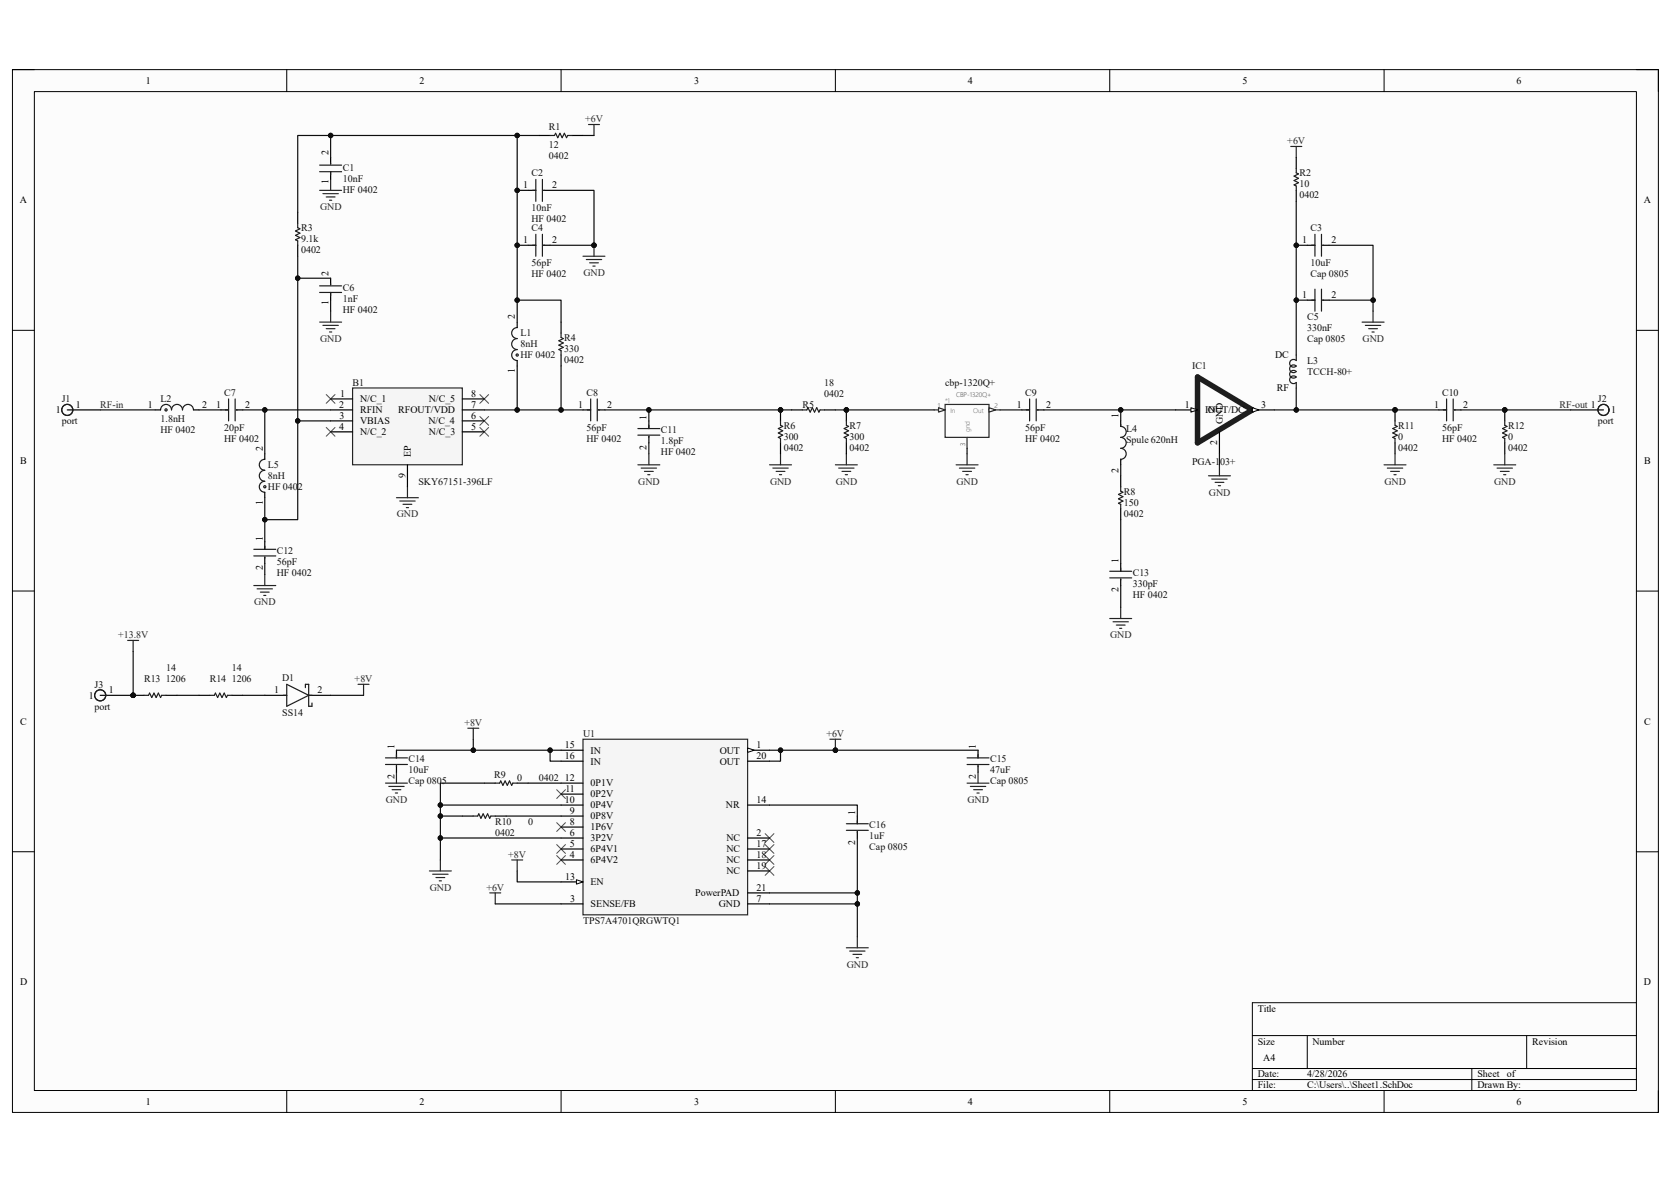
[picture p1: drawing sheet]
<svg xmlns="http://www.w3.org/2000/svg" width="297mm" height="210mm" viewBox="0 0 297 210" stroke-linecap="round" stroke-linejoin="round" font-family="sans-serif">
<path d="M2.2 12.4h292.6v185.3h-292.6z" fill-rule="evenodd" fill="#fcfcfc"/>
<path d="M2.2 12.4h292.6v185.3h-292.6z" fill="none" stroke="#000" stroke-width=".18"/>
<path d="M6.1 16.3h284.8v177.5h-284.8z" fill-rule="evenodd" fill="#fcfcfc"/>
<g fill="none" stroke="#000" stroke-width=".18">
<path d="M2.2 12.4h3.9M6.1 16.3h284.8v177.5h-284.8zM51 12.4v3.9M99.7 12.4v3.9M148.5 12.4v3.9M197.3 12.4v3.9M246 12.4v3.9M290.9 12.4h3.9v3.9M2.2 58.7h3.9M290.9 58.7h3.9M2.2 105h3.9M290.9 105h3.9"/>
<path d="M2.2 151.3h3.9M290.9 151.3h3.9M290.9 178.2h-68.3v15.6M51 193.8v3.9M99.7 193.8v3.9M148.5 193.8v3.9M197.3 193.8v3.9M222.6 184h68.3M222.6 189.9h68.3M222.6 191.8h68.3M232.4 184v5.9M246 193.8v3.9"/>
<path d="M261.6 189.9v3.9M271.4 184v5.9M294.8 193.8v3.9"/>
</g>
<path d="M58 76l1.5 1.5M58 70.1l1.5 1.6M59.5 76l-1.5 1.5M59.5 70.1l-1.5 1.6M85.3 70.1l1.6 1.6M85.3 74l1.6 1.6M85.3 76l1.6 1.5M86.9 70.1l-1.6 1.6M86.9 74l-1.6 1.6M86.9 76l-1.6 1.5" fill="none" stroke="#4c4c4c" stroke-width=".18"/>
<g fill="none" stroke="#262626" stroke-width=".21">
<path d="M56.8 33.8h3.9M57.4 34.4h2.7M58 35h1.5M58.6 35.6h.4M58.8 31.9v1.9M56.8 57.2h3.9M57.4 57.8h2.7M58 58.4h1.5M58.6 59h.4M58.8 55.3v1.9M103.6 45.5h3.9M104.2 46.1h2.7"/>
<path d="M104.8 46.7h1.6M105.4 47.3h.4M105.6 43.6v1.9M45.1 104h3.9M45.7 104.6h2.7M46.3 105.2h1.5M46.9 105.8h.4M47.1 102.1v1.9"/>
</g>
<circle cx="105.6" cy="43.6" r=".39" fill="#0e0e0e"/>
<circle cx="105.6" cy="43.6" r=".39" fill="none" stroke="#0e0e0e" stroke-width=".18"/>
<g fill="none" stroke="#262626" stroke-width=".21">
<path d="M229.4 26h2M230.4 26v2M242.1 57.2h3.9M242.7 57.8h2.7M243.3 58.4h1.5M243.9 59h.4M244.1 55.3v1.9M70.5 88.4h3.9M71.1 89h2.7M71.6 89.6h1.6M72.2 90.2h.4M72.4 86.5v1.9"/>
<path d="M113.4 82.6h3.9M114 83.2h2.7M114.5 83.8h1.6M115.1 84.3h.4M115.3 80.6v2M169.9 82.6h3.9M170.5 83.2h2.8M171.1 83.8h1.6M171.7 84.3h.4M171.9 80.6v2M214.8 84.5h3.9M215.4 85.1h2.7"/>
<path d="M216 85.7h1.5M216.6 86.3h.3M216.7 82.6v1.9M197.3 109.9h3.8M197.8 110.5h2.8M198.4 111.1h1.6M199 111.6h.4M199.2 107.9v2M83.1 129.4h2M84.1 129.4v1.9M147.5 131.3h2M148.5 131.3v2"/>
<path d="M76.3 154.7h3.9M76.9 155.3h2.7M77.5 155.9h1.6M78.1 156.5h.4M78.3 152.8v1.9M90.9 152.8h2M91.9 152.8v1.9"/>
</g>
<path d="M136 148.1l1.6 1.6M136 150.1l1.6 1.5M136 152l1.6 1.6M136 154l1.6 1.5M137.6 148.1l-1.6 1.6M137.6 150.1l-1.6 1.5M137.6 152l-1.6 1.6M137.6 154l-1.6 1.5" fill="none" stroke="#4c4c4c" stroke-width=".18"/>
<circle cx="148.5" cy="133.3" r=".39" fill="#0e0e0e"/>
<circle cx="148.5" cy="133.3" r=".39" fill="none" stroke="#0e0e0e" stroke-width=".18"/>
<path d="M98.9 146.2l1.6 1.5M98.9 150.1l1.6 1.5M98.9 152l1.6 1.6M98.9 140.3l1.6 1.6M100.5 146.2l-1.6 1.5M100.5 150.1l-1.6 1.5M100.5 152l-1.6 1.6M100.5 140.3l-1.6 1.6" fill="none" stroke="#4c4c4c" stroke-width=".18"/>
<g fill="none" stroke="#262626" stroke-width=".21">
<path d="M104.6 22.1h2M105.6 22.1v2M136.8 82.6h3.9M137.4 83.2h2.7M138 83.8h1.5M138.5 84.3h.4M138.7 80.6v2M148.5 82.6h3.9M149.1 83.2h2.7M149.7 83.8h1.5M150.2 84.3h.4M150.4 80.6v2"/>
<path d="M68.5 139.1h3.9M69.1 139.7h2.7M70.5 137.2v1.9M171.9 139.1h3.9M172.5 139.7h2.7M173.8 137.2v1.9M69.7 140.3h1.6M70.3 140.9h.4M87 158.6h2M88 158.6v2M173.1 140.3h1.5M173.7 140.9h.3"/>
<path d="M150.4 168.4h3.9M151 169h2.7M151.6 169.6h1.6M152.2 170.2h.4M152.4 166.4v2"/>
</g>
<path d="M103.6 72.8h1.4M106.4 72.8h1.1M115.3 74.8v1.3M115.3 77.5v1.2M140.7 72.8h1.9M146.5 72.8h2" fill="none" stroke="#000" stroke-width=".21"/>
<path d="M104.4 72.8h.6M105 70.9v3.9M106.2 70.9v3.9M106.4 72.8h.2M113.4 76.1h3.9M113.4 77.3h3.9M115.3 75.6v.5M115.3 77.5v.2M142.6 72.8h.8l.2-.4 .4 .8 .4-.8 .4 .8 .4-.8 .4 .8 .2-.4h.7" fill="none" stroke="#1c1c1c" stroke-width=".21"/>
<circle cx="150.4" cy="72.8" r=".39" fill="#0e0e0e"/>
<circle cx="150.4" cy="72.8" r=".39" fill="none" stroke="#0e0e0e" stroke-width=".18"/>
<path d="M150.4 72.8v2" fill="none" stroke="#000" stroke-width=".21"/>
<circle cx="150.4" cy="72.8" r=".39" fill="#0e0e0e"/>
<circle cx="150.4" cy="72.8" r=".39" fill="none" stroke="#0e0e0e" stroke-width=".18"/>
<g fill="none" stroke="#000" stroke-width=".21">
<path d="M52.9 37.7v2M58.8 28v1.1M58.8 30.5v1.4M95.8 24.1h2M101.7 24.1h1.9M230.4 28v1.9M230.4 33.8v2M52.9 43.6v1.9M58.8 49.4v1.2M58.8 52v1.3M99.7 57.2v2M232.4 43.6h1.3"/>
<path d="M235.1 43.6h1.2M27.6 72.8h.9M34.4 72.8h1M39.3 72.8h1.3M42 72.8h1.2M99.7 63.1v1.9M150.4 78.7v1.9M199.2 74.8v1M47.1 80.6v1M47.1 87.5v.9M199.2 81.6v1M199.2 84.5v2"/>
<path d="M199.2 90.4v1.9M47.1 123.5h3.9M54.9 123.5h3.9M70.5 133.3v1.4M70.5 136v1.2M86.1 139.1h1.9M91.9 139.1h2M173.8 133.3v1.4M173.8 136v1.2"/>
</g>
<g fill="none" stroke="#1c1c1c" stroke-width=".21">
<path d="M52.9 39.7v.8l.4 .2-.8 .3 .8 .4-.8 .4 .8 .4-.8 .4 .4 .2v.8M56.8 30.5h3.9M56.8 29.3h3.9M58.8 28.9v.2M58.8 30.5v.6M97.8 24.1h.8l.2-.4 .3 .8 .4-.8 .4 .8 .4-.8 .4 .8 .2-.4h.8M230.4 29.9v.8l.4 .2-.8 .4 .8 .4-.8 .4 .8 .4-.8 .4 .4 .2v.7M56.8 52h3.9M56.8 50.8h3.9M58.8 50.4v.2M58.8 52v.5M99.7 59.2v.8l.4 .2-.8 .3 .8 .4-.8 .4 .8 .4-.8 .4 .4 .2v.8"/>
<path d="M233.1 43.6h.6M233.7 41.6v3.9M234.9 41.6v3.9M235.1 43.6h.2M28.5 72.8a.97 .97 0 0 1 1-.9 .97 .97 0 0 1 1 .9 .97 .97 0 0 1 1-.9 .97 .97 0 0 1 .9 .9 .97 .97 0 0 1 1-.9 .97 .97 0 0 1 1 .9M40 72.8h.6M40.6 70.9v3.9M41.8 70.9v3.9M42 72.8h.2M150.4 74.8v.8l.4 .2-.8 .3 .8 .4-.8 .4 .8 .4-.8 .4 .4 .2v.8M199.2 75.4v.4a.97 .97 0 0 1 1 .9 .97 .97 0 0 1-1 1 .97 .97 0 0 1 1 1 .97 .97 0 0 1-1 1 .97 .97 0 0 1 1 .9 .97 .97 0 0 1-1 1v.2M47.1 81.6a.97 .97 0 0 0-1 1 .97 .97 0 0 0 1 1 .97 .97 0 0 0-1 .9 .97 .97 0 0 0 1 1 .98 .98 0 0 0-1 1 .98 .98 0 0 0 1 1"/>
<path d="M199.2 86.5v.8l.4 .2-.8 .4 .8 .3-.8 .4 .8 .4-.8 .4 .4 .2v.8M50.4 123.5h.6M51 121.6l3.9 1.9-3.9 2zM54.3 122.2v-.6h.6v3.9h.6v-.6M54.9 123.5h.6M68.5 134.7h3.9M68.5 135.8h3.9M70.5 134.1v.6M70.5 136v.2M88 139.1h.8l.2-.3 .4 .7 .4-.7 .4 .7 .4-.7 .3 .7 .2-.4h.8M171.9 134.7h3.9M171.9 135.8h3.9"/>
<path d="M173.8 134.1v.6M173.8 136v.2"/>
<circle cx="29.5" cy="72.8" r=".2"/>
<circle cx="47.1" cy="86.5" r=".2"/>
</g>
<path d="M63.6 121.6h2M64.6 121.6v1.9" fill="none" stroke="#262626" stroke-width=".21"/>
<path d="M62.7 68.9h19.5v13.7h-19.5z" fill-rule="evenodd" fill="#f5f5f5"/>
<path d="M62.7 68.9h19.5v13.7h-19.5z" fill="none" stroke="#262626" stroke-width=".21"/>
<path d="M58.8 70.9h3.9M58.8 72.8h3.9M58.8 74.8h3.9M58.8 76.7h3.9M82.2 70.9h3.9M82.2 72.8h3.9M82.2 74.8h3.9M82.2 76.7h3.9M72.4 82.6v3.9" fill="none" stroke="#000" stroke-width=".21"/>
<path d="M166 72.8h2M168 71.9h7.8v5.8h-7.8z" fill="none" stroke="#282828" stroke-width=".21"/>
<path d="M166.8 72.4l1.2 .4-1.2 .4z" fill="#fbfbfb"/>
<path d="M166.8 72.4l1.2 .4-1.2 .4zM171.9 77.7v2M175.8 72.8h1.9" fill="none" stroke="#282828" stroke-width=".21"/>
<path d="M175.8 72.4l1.2 .4-1.2 .4z" fill="#fbfbfb"/>
<path d="M175.8 72.4l1.2 .4-1.2 .4z" fill="none" stroke="#282828" stroke-width=".21"/>
<path d="M212.9 67l9.7 5.8-9.7 5.9z" fill="none" stroke="#1c1c1c" stroke-width=".97"/>
<path d="M208.9 72.8h4" fill="none" stroke="#000" stroke-width=".21"/>
<path d="M211.7 72.4l1.2 .4-1.2 .4z" fill="#fbfbfb"/>
<path d="M211.7 72.4l1.2 .4-1.2 .4z" fill="none" stroke="#000" stroke-width=".18"/>
<path d="M222.6 72.8h3.9" fill="none" stroke="#000" stroke-width=".21"/>
<path d="M222.6 72.4l1.2 .4-1.2 .4z" fill="#fbfbfb"/>
<path d="M222.6 72.4l1.2 .4-1.2 .4z" fill="none" stroke="#000" stroke-width=".18"/>
<path d="M216.7 76.7v3.9" fill="none" stroke="#000" stroke-width=".21"/>
<path d="M103.6 131.3h29.3v31.2h-29.3z" fill-rule="evenodd" fill="#f5f5f5"/>
<path d="M103.6 131.3h29.3v31.2h-29.3z" fill="none" stroke="#262626" stroke-width=".21"/>
<path d="M99.7 139.1h3.9M99.7 141.1h3.9M99.7 143h3.9M99.7 145h3.9M99.7 146.9h3.9M99.7 148.9h3.9M99.7 150.8h3.9M99.7 152.8h3.9M99.7 156.7h3.9" fill="none" stroke="#000" stroke-width=".21"/>
<path d="M102.5 156.3l1.1 .4-1.1 .4z" fill="#fbfbfb"/>
<path d="M102.5 156.3l1.1 .4-1.1 .4z" fill="none" stroke="#000" stroke-width=".18"/>
<path d="M99.7 133.3h3.9M99.7 135.2h3.9M132.9 133.3h3.9M132.9 148.9h3.9M132.9 150.8h3.9M132.9 152.8h3.9M132.9 154.7h3.9M132.9 143h3.9M99.7 160.6h3.9M132.9 160.6h3.9" fill="none" stroke="#000" stroke-width=".21"/>
<path d="M132.9 132.9l1.2 .4-1.2 .4z" fill="#fbfbfb"/>
<path d="M132.9 132.9l1.2 .4-1.2 .4z" fill="none" stroke="#000" stroke-width=".18"/>
<g fill="none" stroke="#000" stroke-width=".21">
<path d="M93.9 33.8h1.3M96.6 33.8h1.2M232.4 53.3h1.3M235.1 53.3h1.2M181.6 72.8h1.4M184.4 72.8h1.1M255.8 72.8h1.3M258.5 72.8h1.2M47.1 96.2v1.4M47.1 99v1.1M132.9 135.2h3.9M132.9 158.6h3.9"/>
<path d="M152.4 145v1.4M152.4 147.7v1.2"/>
</g>
<g fill="none" stroke="#1c1c1c" stroke-width=".21">
<path d="M94.7 33.8h.5M95.2 31.9v3.9M96.4 31.9v3.9M96.6 33.8h.2M233.1 53.3h.6M233.7 51.4v3.9M234.9 51.4v3.9M235.1 53.3h.2M182.4 72.8h.6M183 70.9v3.9M184.2 70.9v3.9M184.4 72.8h.2"/>
<path d="M230.4 63.1v1a.69 .69 0 0 0-1 0 .69 .69 0 0 0 0 .9 .69 .69 0 0 0 1 0 .69 .69 0 0 0-1 0 .69 .69 0 0 0 0 1 .69 .69 0 0 0 1 0 .69 .69 0 0 0-1 0 .69 .69 0 0 0 0 1 .69 .69 0 0 0 1 0 .69 .69 0 0 0-1 0 .69 .69 0 0 0 0 1 .69 .69 0 0 0 1 0v.9M256.5 72.8h.6M257.1 70.9v3.9M258.3 70.9v3.9M258.5 72.8h.2M45.1 97.6h3.9M45.1 98.8h3.9M47.1 97v.6M47.1 99v.2M150.4 146.4h3.9M150.4 147.5h3.9M152.4 145.8v.6"/>
<path d="M152.4 147.7v.2"/>
</g>
<circle cx="138.7" cy="72.8" r=".39" fill="#0e0e0e"/>
<circle cx="138.7" cy="72.8" r=".39" fill="none" stroke="#0e0e0e" stroke-width=".18"/>
<path d="M138.7 72.8v2" fill="none" stroke="#000" stroke-width=".21"/>
<circle cx="138.7" cy="72.8" r=".39" fill="#0e0e0e"/>
<circle cx="138.7" cy="72.8" r=".39" fill="none" stroke="#0e0e0e" stroke-width=".18"/>
<path d="M138.7 78.7v1.9M35.4 123.5h1.9M41.2 123.5h2M82.2 145h1.9M88 145h2" fill="none" stroke="#000" stroke-width=".21"/>
<path d="M138.7 74.8v.8l.4 .2-.8 .3 .8 .4-.8 .4 .8 .4-.8 .4 .4 .2v.8M37.3 123.5h.8l.2-.3 .4 .7 .4-.7 .4 .7 .4-.7 .3 .7 .2-.4h.8M84.1 145h.8l.2-.4 .4 .8 .4-.8 .4 .8 .4-.8 .3 .8 .2-.4h.8" fill="none" stroke="#1c1c1c" stroke-width=".21"/>
<circle cx="23.7" cy="123.5" r=".39" fill="#0e0e0e"/>
<circle cx="23.7" cy="123.5" r=".39" fill="none" stroke="#0e0e0e" stroke-width=".18"/>
<path d="M23.7 123.5h1.9M29.5 123.5h2" fill="none" stroke="#000" stroke-width=".21"/>
<circle cx="23.7" cy="123.5" r=".39" fill="#0e0e0e"/>
<circle cx="23.7" cy="123.5" r=".39" fill="none" stroke="#0e0e0e" stroke-width=".18"/>
<g fill="none" stroke="#1c1c1c" stroke-width=".21">
<path d="M91.9 58.2a.98 .98 0 0 0-1 1 .98 .98 0 0 0 1 1 .98 .98 0 0 0-1 .9 .98 .98 0 0 0 1 1 .97 .97 0 0 0-1 1 .97 .97 0 0 0 1 1M94.7 43.6h.5M95.2 41.6v3.9M96.4 41.6v3.9M96.6 43.6h.2M197.3 101.5h3.8M197.3 102.7h3.8M199.2 100.9v.6M199.2 102.9v.2M25.6 123.5h.8l.2-.3 .4 .7 .4-.7 .4 .7 .3-.7 .4 .7 .2-.4h.8"/>
<circle cx="91.9" cy="63.1" r=".2"/>
</g>
<path d="M91.9 57.2v1M93.9 43.6h1.3M96.6 43.6h1.2M91.9 64.1v.9M199.2 100.1v1.4M199.2 102.9v1.1" fill="none" stroke="#000" stroke-width=".21"/>
<circle cx="248" cy="72.8" r=".39" fill="#0e0e0e"/>
<circle cx="248" cy="72.8" r=".39" fill="none" stroke="#0e0e0e" stroke-width=".18"/>
<path d="M248 72.8v2M248 78.7v1.9" fill="none" stroke="#000" stroke-width=".21"/>
<circle cx="248" cy="72.8" r=".39" fill="#0e0e0e"/>
<circle cx="248" cy="72.8" r=".39" fill="none" stroke="#0e0e0e" stroke-width=".18"/>
<path d="M248 74.8v.8l.3 .2-.7 .3 .7 .4-.7 .4 .7 .4-.7 .4 .4 .2v.8" fill="none" stroke="#1c1c1c" stroke-width=".21"/>
<circle cx="267.5" cy="72.8" r=".39" fill="#0e0e0e"/>
<circle cx="267.5" cy="72.8" r=".39" fill="none" stroke="#0e0e0e" stroke-width=".18"/>
<path d="M267.5 72.8v2M267.5 78.7v1.9" fill="none" stroke="#000" stroke-width=".21"/>
<circle cx="267.5" cy="72.8" r=".39" fill="#0e0e0e"/>
<circle cx="267.5" cy="72.8" r=".39" fill="none" stroke="#0e0e0e" stroke-width=".18"/>
<g fill="none" stroke="#1c1c1c" stroke-width=".21">
<path d="M267.5 74.8v.8l.4 .2-.8 .3 .8 .4-.8 .4 .8 .4-.8 .4 .4 .2v.8"/>
<circle cx="12" cy="72.8" r=".98"/>
</g>
<path d="M246 82.6h3.9M246.6 83.2h2.7M247.2 83.8h1.5M247.8 84.3h.3M248 80.6v2M265.5 82.6h3.9M266.1 83.2h2.7M266.7 83.8h1.5M267.3 84.3h.4M267.5 80.6v2M22.7 113.8h1.9M23.7 113.8v1.9" fill="none" stroke="#262626" stroke-width=".21"/>
<path d="M12 72.8h5.8" fill="none" stroke="#000" stroke-width=".21"/>
<circle cx="23.7" cy="123.5" r=".39" fill="#0e0e0e"/>
<circle cx="23.7" cy="123.5" r=".39" fill="none" stroke="#0e0e0e" stroke-width=".18"/>
<path d="M17.8 123.5h5.9" fill="none" stroke="#000" stroke-width=".21"/>
<circle cx="23.7" cy="123.5" r=".39" fill="#0e0e0e"/>
<circle cx="23.7" cy="123.5" r=".39" fill="none" stroke="#0e0e0e" stroke-width=".18"/>
<g fill="none" stroke="#1c1c1c" stroke-width=".21">
<circle cx="285" cy="72.8" r=".98"/>
<circle cx="17.8" cy="123.5" r=".98"/>
</g>
<path d="M279.2 72.8h5.8" fill="none" stroke="#000" stroke-width=".21"/>
<path d="M35.4 72.8h3.9M43.2 72.8h15.6" fill="none" stroke="#0e0e0e" stroke-width=".21"/>
<circle cx="47.1" cy="72.8" r=".39" fill="#0e0e0e"/>
<circle cx="47.1" cy="72.8" r=".39" fill="none" stroke="#0e0e0e" stroke-width=".18"/>
<path d="M47.1 72.8v7.8" fill="none" stroke="#0e0e0e" stroke-width=".21"/>
<circle cx="47.1" cy="72.8" r=".39" fill="#0e0e0e"/>
<circle cx="47.1" cy="72.8" r=".39" fill="none" stroke="#0e0e0e" stroke-width=".18"/>
<path d="M47.1 88.4v7.8" fill="none" stroke="#0e0e0e" stroke-width=".21"/>
<circle cx="47.1" cy="92.3" r=".39" fill="#0e0e0e"/>
<circle cx="47.1" cy="92.3" r=".39" fill="none" stroke="#0e0e0e" stroke-width=".18"/>
<path d="M52.9 74.8h5.9" fill="none" stroke="#0e0e0e" stroke-width=".21"/>
<circle cx="52.9" cy="74.8" r=".39" fill="#0e0e0e"/>
<circle cx="52.9" cy="74.8" r=".39" fill="none" stroke="#0e0e0e" stroke-width=".18"/>
<path d="M58.8 49.4h-5.9v42.9h-5.8" fill="none" stroke="#0e0e0e" stroke-width=".21"/>
<circle cx="47.1" cy="92.3" r=".39" fill="#0e0e0e"/>
<circle cx="47.1" cy="92.3" r=".39" fill="none" stroke="#0e0e0e" stroke-width=".18"/>
<circle cx="52.9" cy="74.8" r=".39" fill="#0e0e0e"/>
<circle cx="52.9" cy="74.8" r=".39" fill="none" stroke="#0e0e0e" stroke-width=".18"/>
<circle cx="52.9" cy="49.4" r=".39" fill="#0e0e0e"/>
<circle cx="52.9" cy="49.4" r=".39" fill="none" stroke="#0e0e0e" stroke-width=".18"/>
<path d="M58.8 24.1v3.9" fill="none" stroke="#0e0e0e" stroke-width=".21"/>
<circle cx="58.8" cy="24.1" r=".39" fill="#0e0e0e"/>
<circle cx="58.8" cy="24.1" r=".39" fill="none" stroke="#0e0e0e" stroke-width=".18"/>
<path d="M91.9 65v7.8h-5.8" fill="none" stroke="#0e0e0e" stroke-width=".21"/>
<circle cx="91.9" cy="72.8" r=".39" fill="#0e0e0e"/>
<circle cx="91.9" cy="72.8" r=".39" fill="none" stroke="#0e0e0e" stroke-width=".18"/>
<path d="M91.9 57.2v-3.9h7.8v3.9" fill="none" stroke="#0e0e0e" stroke-width=".21"/>
<circle cx="91.9" cy="53.3" r=".39" fill="#0e0e0e"/>
<circle cx="91.9" cy="53.3" r=".39" fill="none" stroke="#0e0e0e" stroke-width=".18"/>
<path d="M93.9 33.8h-2v19.5" fill="none" stroke="#0e0e0e" stroke-width=".21"/>
<circle cx="91.9" cy="53.3" r=".39" fill="#0e0e0e"/>
<circle cx="91.9" cy="53.3" r=".39" fill="none" stroke="#0e0e0e" stroke-width=".18"/>
<circle cx="91.9" cy="43.6" r=".39" fill="#0e0e0e"/>
<circle cx="91.9" cy="43.6" r=".39" fill="none" stroke="#0e0e0e" stroke-width=".18"/>
<circle cx="91.9" cy="33.8" r=".39" fill="#0e0e0e"/>
<circle cx="91.9" cy="33.8" r=".39" fill="none" stroke="#0e0e0e" stroke-width=".18"/>
<path d="M91.9 43.6h2" fill="none" stroke="#0e0e0e" stroke-width=".21"/>
<circle cx="91.9" cy="43.6" r=".39" fill="#0e0e0e"/>
<circle cx="91.9" cy="43.6" r=".39" fill="none" stroke="#0e0e0e" stroke-width=".18"/>
<path d="M97.8 33.8h7.8v9.8M115.3 78.7v1.9M171.9 79.7v.9" fill="none" stroke="#0e0e0e" stroke-width=".21"/>
<circle cx="105.6" cy="43.6" r=".39" fill="#0e0e0e"/>
<circle cx="105.6" cy="43.6" r=".39" fill="none" stroke="#0e0e0e" stroke-width=".18"/>
<path d="M226.5 72.8h29.3" fill="none" stroke="#0e0e0e" stroke-width=".21"/>
<circle cx="230.4" cy="72.8" r=".39" fill="#0e0e0e"/>
<circle cx="230.4" cy="72.8" r=".39" fill="none" stroke="#0e0e0e" stroke-width=".18"/>
<circle cx="248" cy="72.8" r=".39" fill="#0e0e0e"/>
<circle cx="248" cy="72.8" r=".39" fill="none" stroke="#0e0e0e" stroke-width=".18"/>
<path d="M230.4 68.9v3.9" fill="none" stroke="#0e0e0e" stroke-width=".21"/>
<circle cx="230.4" cy="72.8" r=".39" fill="#0e0e0e"/>
<circle cx="230.4" cy="72.8" r=".39" fill="none" stroke="#0e0e0e" stroke-width=".18"/>
<path d="M236.3 43.6h7.8v11.7M216.7 80.6v2" fill="none" stroke="#0e0e0e" stroke-width=".21"/>
<circle cx="244.1" cy="53.3" r=".39" fill="#0e0e0e"/>
<circle cx="244.1" cy="53.3" r=".39" fill="none" stroke="#0e0e0e" stroke-width=".18"/>
<path d="M236.3 53.3h7.8" fill="none" stroke="#0e0e0e" stroke-width=".21"/>
<circle cx="244.1" cy="53.3" r=".39" fill="#0e0e0e"/>
<circle cx="244.1" cy="53.3" r=".39" fill="none" stroke="#0e0e0e" stroke-width=".18"/>
<path d="M232.4 43.6h-2v19.5" fill="none" stroke="#0e0e0e" stroke-width=".21"/>
<circle cx="230.4" cy="53.3" r=".39" fill="#0e0e0e"/>
<circle cx="230.4" cy="53.3" r=".39" fill="none" stroke="#0e0e0e" stroke-width=".18"/>
<circle cx="230.4" cy="43.6" r=".39" fill="#0e0e0e"/>
<circle cx="230.4" cy="43.6" r=".39" fill="none" stroke="#0e0e0e" stroke-width=".18"/>
<path d="M230.4 53.3h2" fill="none" stroke="#0e0e0e" stroke-width=".21"/>
<circle cx="230.4" cy="53.3" r=".39" fill="#0e0e0e"/>
<circle cx="230.4" cy="53.3" r=".39" fill="none" stroke="#0e0e0e" stroke-width=".18"/>
<path d="M177.7 72.8h3.9M99.7 133.3h-1.9v1.9h1.9" fill="none" stroke="#0e0e0e" stroke-width=".21"/>
<circle cx="97.8" cy="133.3" r=".39" fill="#0e0e0e"/>
<circle cx="97.8" cy="133.3" r=".39" fill="none" stroke="#0e0e0e" stroke-width=".18"/>
<path d="M84.1 131.3v2h13.7" fill="none" stroke="#0e0e0e" stroke-width=".21"/>
<circle cx="84.1" cy="133.3" r=".39" fill="#0e0e0e"/>
<circle cx="84.1" cy="133.3" r=".39" fill="none" stroke="#0e0e0e" stroke-width=".18"/>
<circle cx="97.8" cy="133.3" r=".39" fill="#0e0e0e"/>
<circle cx="97.8" cy="133.3" r=".39" fill="none" stroke="#0e0e0e" stroke-width=".18"/>
<path d="M136.8 133.3h1.9v1.9h-1.9" fill="none" stroke="#0e0e0e" stroke-width=".21"/>
<circle cx="138.7" cy="133.3" r=".39" fill="#0e0e0e"/>
<circle cx="138.7" cy="133.3" r=".39" fill="none" stroke="#0e0e0e" stroke-width=".18"/>
<path d="M86.1 139.1h-7.8v3.9h21.4" fill="none" stroke="#0e0e0e" stroke-width=".21"/>
<circle cx="78.3" cy="143" r=".39" fill="#0e0e0e"/>
<circle cx="78.3" cy="143" r=".39" fill="none" stroke="#0e0e0e" stroke-width=".18"/>
<path d="M78.3 143v2h3.9M90 145h9.7" fill="none" stroke="#0e0e0e" stroke-width=".21"/>
<circle cx="78.3" cy="145" r=".39" fill="#0e0e0e"/>
<circle cx="78.3" cy="145" r=".39" fill="none" stroke="#0e0e0e" stroke-width=".18"/>
<circle cx="78.3" cy="143" r=".39" fill="#0e0e0e"/>
<circle cx="78.3" cy="143" r=".39" fill="none" stroke="#0e0e0e" stroke-width=".18"/>
<path d="M78.3 145v3.9h21.4" fill="none" stroke="#0e0e0e" stroke-width=".21"/>
<circle cx="78.3" cy="148.9" r=".39" fill="#0e0e0e"/>
<circle cx="78.3" cy="148.9" r=".39" fill="none" stroke="#0e0e0e" stroke-width=".18"/>
<circle cx="78.3" cy="145" r=".39" fill="#0e0e0e"/>
<circle cx="78.3" cy="145" r=".39" fill="none" stroke="#0e0e0e" stroke-width=".18"/>
<path d="M78.3 148.9v3.9" fill="none" stroke="#0e0e0e" stroke-width=".21"/>
<circle cx="78.3" cy="148.9" r=".39" fill="#0e0e0e"/>
<circle cx="78.3" cy="148.9" r=".39" fill="none" stroke="#0e0e0e" stroke-width=".18"/>
<path d="M138.7 133.3h9.8M91.9 154.7v2h7.8" fill="none" stroke="#0e0e0e" stroke-width=".21"/>
<circle cx="138.7" cy="133.3" r=".39" fill="#0e0e0e"/>
<circle cx="138.7" cy="133.3" r=".39" fill="none" stroke="#0e0e0e" stroke-width=".18"/>
<circle cx="148.5" cy="133.3" r=".39" fill="#0e0e0e"/>
<circle cx="148.5" cy="133.3" r=".39" fill="none" stroke="#0e0e0e" stroke-width=".18"/>
<path d="M136.8 143h15.6v2M152.4 148.9v17.5" fill="none" stroke="#0e0e0e" stroke-width=".21"/>
<circle cx="152.4" cy="158.6" r=".39" fill="#0e0e0e"/>
<circle cx="152.4" cy="158.6" r=".39" fill="none" stroke="#0e0e0e" stroke-width=".18"/>
<circle cx="152.4" cy="160.6" r=".39" fill="#0e0e0e"/>
<circle cx="152.4" cy="160.6" r=".39" fill="none" stroke="#0e0e0e" stroke-width=".18"/>
<path d="M136.8 160.6h15.6" fill="none" stroke="#0e0e0e" stroke-width=".21"/>
<circle cx="152.4" cy="160.6" r=".39" fill="#0e0e0e"/>
<circle cx="152.4" cy="160.6" r=".39" fill="none" stroke="#0e0e0e" stroke-width=".18"/>
<path d="M136.8 158.6h15.6" fill="none" stroke="#0e0e0e" stroke-width=".21"/>
<circle cx="152.4" cy="158.6" r=".39" fill="#0e0e0e"/>
<circle cx="152.4" cy="158.6" r=".39" fill="none" stroke="#0e0e0e" stroke-width=".18"/>
<path d="M70.5 133.3h13.6M88 160.6h11.7" fill="none" stroke="#0e0e0e" stroke-width=".21"/>
<circle cx="84.1" cy="133.3" r=".39" fill="#0e0e0e"/>
<circle cx="84.1" cy="133.3" r=".39" fill="none" stroke="#0e0e0e" stroke-width=".18"/>
<path d="M148.5 133.3h25.3" fill="none" stroke="#0e0e0e" stroke-width=".21"/>
<circle cx="148.5" cy="133.3" r=".39" fill="#0e0e0e"/>
<circle cx="148.5" cy="133.3" r=".39" fill="none" stroke="#0e0e0e" stroke-width=".18"/>
<path d="M91.9 24.1h3.9" fill="none" stroke="#0e0e0e" stroke-width=".21"/>
<circle cx="91.9" cy="24.1" r=".39" fill="#0e0e0e"/>
<circle cx="91.9" cy="24.1" r=".39" fill="none" stroke="#0e0e0e" stroke-width=".18"/>
<path d="M103.6 24.1h2M230.4 35.8v7.8" fill="none" stroke="#0e0e0e" stroke-width=".21"/>
<circle cx="230.4" cy="43.6" r=".39" fill="#0e0e0e"/>
<circle cx="230.4" cy="43.6" r=".39" fill="none" stroke="#0e0e0e" stroke-width=".18"/>
<path d="M115.3 72.8h25.4" fill="none" stroke="#0e0e0e" stroke-width=".21"/>
<circle cx="115.3" cy="72.8" r=".39" fill="#0e0e0e"/>
<circle cx="115.3" cy="72.8" r=".39" fill="none" stroke="#0e0e0e" stroke-width=".18"/>
<circle cx="138.7" cy="72.8" r=".39" fill="#0e0e0e"/>
<circle cx="138.7" cy="72.8" r=".39" fill="none" stroke="#0e0e0e" stroke-width=".18"/>
<path d="M148.5 72.8h17.5" fill="none" stroke="#0e0e0e" stroke-width=".21"/>
<circle cx="150.4" cy="72.8" r=".39" fill="#0e0e0e"/>
<circle cx="150.4" cy="72.8" r=".39" fill="none" stroke="#0e0e0e" stroke-width=".18"/>
<path d="M91.9 33.8v-9.7h-39v13.6M93.9 139.1h5.8" fill="none" stroke="#0e0e0e" stroke-width=".21"/>
<circle cx="58.8" cy="24.1" r=".39" fill="#0e0e0e"/>
<circle cx="58.8" cy="24.1" r=".39" fill="none" stroke="#0e0e0e" stroke-width=".18"/>
<circle cx="91.9" cy="24.1" r=".39" fill="#0e0e0e"/>
<circle cx="91.9" cy="24.1" r=".39" fill="none" stroke="#0e0e0e" stroke-width=".18"/>
<circle cx="91.9" cy="33.8" r=".39" fill="#0e0e0e"/>
<circle cx="91.9" cy="33.8" r=".39" fill="none" stroke="#0e0e0e" stroke-width=".18"/>
<path d="M52.9 45.5v3.9" fill="none" stroke="#0e0e0e" stroke-width=".21"/>
<circle cx="52.9" cy="49.4" r=".39" fill="#0e0e0e"/>
<circle cx="52.9" cy="49.4" r=".39" fill="none" stroke="#0e0e0e" stroke-width=".18"/>
<path d="M107.5 72.8h7.8v2" fill="none" stroke="#0e0e0e" stroke-width=".21"/>
<circle cx="115.3" cy="72.8" r=".39" fill="#0e0e0e"/>
<circle cx="115.3" cy="72.8" r=".39" fill="none" stroke="#0e0e0e" stroke-width=".18"/>
<path d="M185.5 72.8h23.4" fill="none" stroke="#0e0e0e" stroke-width=".21"/>
<circle cx="199.2" cy="72.8" r=".39" fill="#0e0e0e"/>
<circle cx="199.2" cy="72.8" r=".39" fill="none" stroke="#0e0e0e" stroke-width=".18"/>
<path d="M58.8 53.3v2M97.8 43.6h7.8M47.1 100.1v2" fill="none" stroke="#0e0e0e" stroke-width=".21"/>
<circle cx="105.6" cy="43.6" r=".39" fill="#0e0e0e"/>
<circle cx="105.6" cy="43.6" r=".39" fill="none" stroke="#0e0e0e" stroke-width=".18"/>
<path d="M199.2 72.8v2M199.2 92.3v7.8" fill="none" stroke="#0e0e0e" stroke-width=".21"/>
<circle cx="199.2" cy="72.8" r=".39" fill="#0e0e0e"/>
<circle cx="199.2" cy="72.8" r=".39" fill="none" stroke="#0e0e0e" stroke-width=".18"/>
<path d="M91.9 72.8h11.7M199.2 82.6v1.9M199.2 104v3.9M58.8 123.5h5.8" fill="none" stroke="#0e0e0e" stroke-width=".21"/>
<circle cx="91.9" cy="72.8" r=".39" fill="#0e0e0e"/>
<circle cx="91.9" cy="72.8" r=".39" fill="none" stroke="#0e0e0e" stroke-width=".18"/>
<circle cx="99.7" cy="72.8" r=".39" fill="#0e0e0e"/>
<circle cx="99.7" cy="72.8" r=".39" fill="none" stroke="#0e0e0e" stroke-width=".18"/>
<path d="M99.7 65v7.8" fill="none" stroke="#0e0e0e" stroke-width=".21"/>
<circle cx="99.7" cy="72.8" r=".39" fill="#0e0e0e"/>
<circle cx="99.7" cy="72.8" r=".39" fill="none" stroke="#0e0e0e" stroke-width=".18"/>
<path d="M17.8 72.8h9.8M23.7 115.7v7.8M31.5 123.5h3.9M43.2 123.5h3.9" fill="none" stroke="#0e0e0e" stroke-width=".21"/>
<circle cx="23.7" cy="123.5" r=".39" fill="#0e0e0e"/>
<circle cx="23.7" cy="123.5" r=".39" fill="none" stroke="#0e0e0e" stroke-width=".18"/>
<path d="M259.7 72.8h19.5" fill="none" stroke="#0e0e0e" stroke-width=".21"/>
<circle cx="267.5" cy="72.8" r=".39" fill="#0e0e0e"/>
<circle cx="267.5" cy="72.8" r=".39" fill="none" stroke="#0e0e0e" stroke-width=".18"/>
<g font-size="1.8">
<text x="25.9" y="14.9">1</text>
<text x="74.5" y="14.9">2</text>
<text x="123.4" y="14.9">3</text>
<text x="172" y="14.9">4</text>
<text x="220.9" y="14.9">5</text>
<text x="269.6" y="14.9">6</text>
<text x="58.4" y="27.6" transform="rotate(-90 58.4 27.6)">2</text>
<text x="58.4" y="32.7" transform="rotate(-90 58.4 32.7)">1</text>
<text x="93" y="33.4">1</text>
<text x="98.2" y="33.4">2</text>
<text x="3.5" y="36.1">A</text>
<text x="292.2" y="36.1">A</text>
<text x="93" y="43.2">1</text>
<text x="98.2" y="43.2">2</text>
<text x="231.5" y="43.2">1</text>
<text x="236.6" y="43.2">2</text>
<text x="58.4" y="49" transform="rotate(-90 58.4 49)">2</text>
<text x="231.5" y="53">1</text>
<text x="236.6" y="53">2</text>
<text x="58.4" y="54.2" transform="rotate(-90 58.4 54.2)">1</text>
<text x="91.5" y="56.6" transform="rotate(-90 91.5 56.6)">2</text>
<text x="226.7" y="63.7">DC</text>
<text x="60.5" y="70.5">1</text>
<text x="64" y="71.5">N/C_1</text>
<text x="76.2" y="71.5">N/C_5</text>
<text x="83.7" y="70.5">8</text>
<text x="91.5" y="66.3" transform="rotate(-90 91.5 66.3)">1</text>
<text x="226.9" y="69.5">RF</text>
<text x="9.9" y="73.4">1</text>
<text x="13.5" y="72.5">1</text>
<text x="26.3" y="72.5">1</text>
<text x="35.9" y="72.5">2</text>
<text x="38.4" y="72.5">1</text>
<text x="43.6" y="72.5">2</text>
<text x="60.3" y="72.5">2</text>
<text x="60.3" y="76.4">4</text>
<text x="60.4" y="74.4">3</text>
<text x="64" y="73.4">RFIN</text>
<text x="64" y="75.4">VBIAS</text>
<text x="64" y="77.3">N/C_2</text>
<text x="70.8" y="73.4">RFOUT/VDD</text>
<text x="76.2" y="75.4">N/C_4</text>
<text x="76.2" y="77.3">N/C_3</text>
<text x="83.7" y="72.5">7</text>
<text x="83.7" y="74.4">6</text>
<text x="83.7" y="76.4">5</text>
<text x="102.7" y="72.5">1</text>
<text x="107.9" y="72.5">2</text>
<text x="114.9" y="74.6" transform="rotate(-90 114.9 74.6)">1</text>
<text x="180.8" y="72.5">1</text>
<text x="185.9" y="72.5">2</text>
<text x="198.8" y="74.2" transform="rotate(-90 198.8 74.2)">1</text>
<text x="210.6" y="72.5">1</text>
<text x="214.2" y="73.4">IN</text>
<text x="214.7" y="73.4">OUT/DC</text>
<text x="217.3" y="75.4" transform="rotate(-90 217.3 75.4)">GND</text>
<text x="224.2" y="72.5">3</text>
<text x="254.9" y="72.5">1</text>
<text x="260.1" y="72.5">2</text>
<text x="286.4" y="73.4">1</text>
<text x="3.6" y="82.5">B</text>
<text x="46.7" y="80.1" transform="rotate(-90 46.7 80.1)">2</text>
<text x="73" y="81.2" transform="rotate(-90 73 81.2)">EP</text>
<text x="114.9" y="79.9" transform="rotate(-90 114.9 79.9)">2</text>
<text x="198.8" y="84" transform="rotate(-90 198.8 84)">2</text>
<text x="216.4" y="79.1" transform="rotate(-90 216.4 79.1)">2</text>
<text x="292.3" y="82.5">B</text>
<text x="46.7" y="89.7" transform="rotate(-90 46.7 89.7)">1</text>
<text x="72.1" y="85" transform="rotate(-90 72.1 85)">9</text>
<text x="46.7" y="101.3" transform="rotate(-90 46.7 101.3)">2</text>
<text x="46.7" y="96.1" transform="rotate(-90 46.7 96.1)">1</text>
<text x="198.8" y="99.9" transform="rotate(-90 198.8 99.9)">1</text>
<text x="198.8" y="105.2" transform="rotate(-90 198.8 105.2)">2</text>
<text x="15.8" y="124.1">1</text>
<text x="19.3" y="123.1">1</text>
<text x="48.7" y="123.1">1</text>
<text x="56.4" y="123.1">2</text>
<text x="3.6" y="128.8">C</text>
<text x="292.3" y="128.8">C</text>
<text x="70.1" y="133.1" transform="rotate(-90 70.1 133.1)">1</text>
<text x="100.4" y="134.9">16</text>
<text x="100.4" y="132.9">15</text>
<text x="105" y="133.9">IN</text>
<text x="105" y="135.8">IN</text>
<text x="127.9" y="133.9">OUT</text>
<text x="127.9" y="135.8">OUT</text>
<text x="134.5" y="132.9">1</text>
<text x="134.5" y="134.9">20</text>
<text x="173.4" y="133.1" transform="rotate(-90 173.4 133.1)">1</text>
<text x="70.1" y="138.4" transform="rotate(-90 70.1 138.4)">2</text>
<text x="100.4" y="138.8">12</text>
<text x="100.4" y="142.7">10</text>
<text x="100.5" y="140.7">11</text>
<text x="105" y="139.7">0P1V</text>
<text x="105" y="141.7">0P2V</text>
<text x="105" y="143.6">0P4V</text>
<text x="129" y="143.6">NR</text>
<text x="134.5" y="142.7">14</text>
<text x="173.4" y="138.4" transform="rotate(-90 173.4 138.4)">2</text>
<text x="101.3" y="144.6">9</text>
<text x="101.3" y="146.6">8</text>
<text x="101.3" y="148.5">6</text>
<text x="105" y="145.6">0P8V</text>
<text x="105" y="147.5">1P6V</text>
<text x="105" y="149.5">3P2V</text>
<text x="129.1" y="149.5">NC</text>
<text x="134.5" y="148.5">2</text>
<text x="152" y="144.8" transform="rotate(-90 152 144.8)">1</text>
<text x="101.3" y="152.4">4</text>
<text x="101.3" y="150.5">5</text>
<text x="105" y="151.4">6P4V1</text>
<text x="105" y="153.4">6P4V2</text>
<text x="129.1" y="151.4">NC</text>
<text x="129.1" y="153.4">NC</text>
<text x="129.1" y="155.4">NC</text>
<text x="134.5" y="150.5">17</text>
<text x="134.5" y="152.4">18</text>
<text x="134.5" y="154.4">19</text>
<text x="152" y="150.1" transform="rotate(-90 152 150.1)">2</text>
<text x="100.5" y="156.3">13</text>
<text x="101.3" y="160.2">3</text>
<text x="105" y="157.3">EN</text>
<text x="105" y="161.2">SENSE/FB</text>
<text x="123.6" y="159.3">PowerPAD</text>
<text x="127.8" y="161.2">GND</text>
<text x="134.5" y="160.2">7</text>
<text x="134.5" y="158.3">21</text>
<text x="3.6" y="175.1">D</text>
<text x="223.6" y="179.7">Title</text>
<text x="292.2" y="175.1">D</text>
<text x="223.6" y="185.6">Size</text>
<text x="233.3" y="185.6">Number</text>
<text x="272.3" y="185.6">Revision</text>
<text x="223.6" y="191.4">Date:</text>
<text x="224.5" y="188.5">A4</text>
<text x="232.3" y="191.4">4/28/2026</text>
<text x="262.6" y="191.4">Sheet</text>
<text x="267.8" y="191.4">of</text>
<text x="25.9" y="196.3">1</text>
<text x="74.5" y="196.3">2</text>
<text x="123.4" y="196.3">3</text>
<text x="172" y="196.3">4</text>
<text x="220.9" y="196.3">5</text>
<text x="223.6" y="193.4">File:</text>
<text x="232.3" y="193.4">C:\Users\..\Sheet1.SchDoc</text>
<text x="262.6" y="193.4">Drawn By:</text>
<text x="269.6" y="196.3">6</text>
</g>
<g font-size="1.8" fill="#0e0e0e">
<text x="97.6" y="23.1">R1</text>
<text x="97.6" y="26.2">12</text>
<text x="97.6" y="28.2">0402</text>
<text x="60.9" y="32.3">10nF</text>
<text x="60.9" y="30.3">C1</text>
<text x="60.9" y="34.2">HF 0402</text>
<text x="94.4" y="31.3">C2</text>
<text x="231" y="33.3">10</text>
<text x="231" y="31.3">R2</text>
<text x="231" y="35.2">0402</text>
<text x="53.5" y="41.1">R3</text>
<text x="94.4" y="37.5">10nF</text>
<text x="94.4" y="39.5">HF 0402</text>
<text x="94.4" y="41.1">C4</text>
<text x="232.9" y="41.1">C3</text>
<text x="53.5" y="43">9.1k</text>
<text x="53.5" y="45">0402</text>
<text x="94.4" y="47.3">56pF</text>
<text x="232.9" y="47.3">10uF</text>
<text x="60.9" y="53.7">1nF</text>
<text x="60.9" y="51.8">C6</text>
<text x="94.4" y="49.2">HF 0402</text>
<text x="232.9" y="49.2">Cap 0805</text>
<text x="60.9" y="55.7">HF 0402</text>
<text x="92.5" y="59.8">L1</text>
<text x="232.3" y="58.8">330nF</text>
<text x="232.3" y="56.9">C5</text>
<text x="92.5" y="61.7">8nH</text>
<text x="92.5" y="63.7">HF 0402</text>
<text x="100.3" y="62.5">330</text>
<text x="100.3" y="60.6">R4</text>
<text x="100.3" y="64.5">0402</text>
<text x="211.9" y="65.6">IC1</text>
<text x="232.3" y="64.6">L3</text>
<text x="232.3" y="60.7">Cap 0805</text>
<text x="11" y="71.5">J1</text>
<text x="28.5" y="71.5">L2</text>
<text x="39.8" y="70.3">C7</text>
<text x="62.7" y="68.5">B1</text>
<text x="104.2" y="70.3">C8</text>
<text x="146.5" y="68.5">18</text>
<text x="146.5" y="70.5">0402</text>
<text x="168" y="68.5">cbp-1320Q+</text>
<text x="182.2" y="70.3">C9</text>
<text x="232.3" y="66.6">TCCH-80+</text>
<text x="256.3" y="70.3">C10</text>
<text x="284" y="71.5">J2</text>
<text x="11" y="75.4">port</text>
<text x="28.5" y="75">1.8nH</text>
<text x="28.5" y="77">HF 0402</text>
<text x="39.8" y="76.5">20pF</text>
<text x="104.2" y="76.5">56pF</text>
<text x="117.5" y="77">C11</text>
<text x="139.3" y="76.2">R6</text>
<text x="142.6" y="72.5">R5</text>
<text x="151" y="76.2">R7</text>
<text x="182.2" y="76.5">56pF</text>
<text x="200.2" y="76.8">L4</text>
<text x="248.5" y="76.2">R11</text>
<text x="256.3" y="76.5">56pF</text>
<text x="268.1" y="76.2">R12</text>
<text x="284" y="75.4">port</text>
<text x="39.8" y="78.5">HF 0402</text>
<text x="47.6" y="83.2">L5</text>
<text x="104.2" y="78.5">HF 0402</text>
<text x="117.5" y="78.9">1.8pF</text>
<text x="117.5" y="80.9">HF 0402</text>
<text x="139.3" y="78.1">300</text>
<text x="139.3" y="80.1">0402</text>
<text x="151" y="78.1">300</text>
<text x="151" y="80.1">0402</text>
<text x="182.2" y="78.5">HF 0402</text>
<text x="200.2" y="78.7">Spule 620nH</text>
<text x="211.9" y="82.6">PGA-103+</text>
<text x="248.5" y="78.1">0</text>
<text x="248.5" y="80.1">0402</text>
<text x="256.3" y="78.5">HF 0402</text>
<text x="268.1" y="78.1">0</text>
<text x="268.1" y="80.1">0402</text>
<text x="47.6" y="85.1">8nH</text>
<text x="47.6" y="87.1">HF 0402</text>
<text x="74.4" y="86.1">SKY67151-396LF</text>
<text x="199.8" y="89.8">150</text>
<text x="199.8" y="87.9">R8</text>
<text x="199.8" y="91.8">0402</text>
<text x="49.2" y="100.3">56pF</text>
<text x="49.2" y="98.4">C12</text>
<text x="49.2" y="102.3">HF 0402</text>
<text x="201.3" y="104.3">330pF</text>
<text x="201.3" y="102.3">C13</text>
<text x="201.3" y="106.2">HF 0402</text>
<text x="29.5" y="119.3">14</text>
<text x="41.2" y="119.3">14</text>
<text x="16.8" y="122.2">J3</text>
<text x="25.6" y="121.2">R13 1206</text>
<text x="37.3" y="121.2">R14 1206</text>
<text x="50.2" y="121">D1</text>
<text x="16.8" y="126.1">port</text>
<text x="50.2" y="127.3">SS14</text>
<text x="103.6" y="131">U1</text>
<text x="72.6" y="137.4">10uF</text>
<text x="72.6" y="135.5">C14</text>
<text x="176" y="137.4">47uF</text>
<text x="176" y="135.5">C15</text>
<text x="72.6" y="139.4">Cap 0805</text>
<text x="87.8" y="138.2">R9</text>
<text x="91.9" y="138.8">0</text>
<text x="95.8" y="138.8">0402</text>
<text x="176" y="139.4">Cap 0805</text>
<text x="88" y="146.6">R10</text>
<text x="88" y="148.5">0402</text>
<text x="93.9" y="146.6">0</text>
<text x="154.5" y="149.1">1uF</text>
<text x="154.5" y="147.2">C16</text>
<text x="154.5" y="151">Cap 0805</text>
<text x="103.6" y="164.1">TPS7A4701QRGWTQ1</text>
</g>
<g font-size="1.8" fill="#262626">
<text x="104" y="21.8">+6V</text>
<text x="228.8" y="25.7">+6V</text>
<text x="56.9" y="37.3">GND</text>
<text x="103.7" y="49.1">GND</text>
<text x="56.9" y="60.7">GND</text>
<text x="242.2" y="60.7">GND</text>
<text x="17.8" y="72.5">RF-in</text>
<text x="277.2" y="72.5">RF-out 1</text>
<text x="113.5" y="86.1">GND</text>
<text x="136.9" y="86.1">GND</text>
<text x="148.5" y="86.1">GND</text>
<text x="170" y="86.1">GND</text>
<text x="214.9" y="88.1">GND</text>
<text x="246.1" y="86.1">GND</text>
<text x="265.6" y="86.1">GND</text>
<text x="70.5" y="91.9">GND</text>
<text x="45.2" y="107.6">GND</text>
<text x="21" y="113.4">+13.8V</text>
<text x="197.3" y="113.4">GND</text>
<text x="63" y="121.2">+8V</text>
<text x="82.5" y="129">+8V</text>
<text x="146.9" y="131">+6V</text>
<text x="68.6" y="142.7">GND</text>
<text x="172" y="142.7">GND</text>
<text x="90.3" y="152.4">+8V</text>
<text x="76.4" y="158.3">GND</text>
<text x="86.4" y="158.3">+6V</text>
<text x="150.5" y="171.9">GND</text>
</g>
<g font-size="1.2" fill="#5d5d5d">
<text x="168" y="71.6">*1</text>
<text x="169" y="73.3">In</text>
<text x="172.4" y="76.7" transform="rotate(-90 172.4 76.7)">gnd</text>
<text x="173" y="73.3">Out</text>
</g>
<text font-size="1.2" fill="#373737" x="169.9" y="70.6">CBP-1320Q+</text>
<g font-size="1.2" fill="#282828">
<text x="166.7" y="72.6">1</text>
<text x="176.7" y="72.6">2</text>
<text x="171.6" y="79.2" transform="rotate(-90 171.6 79.2)">3</text>
</g>
</svg>
